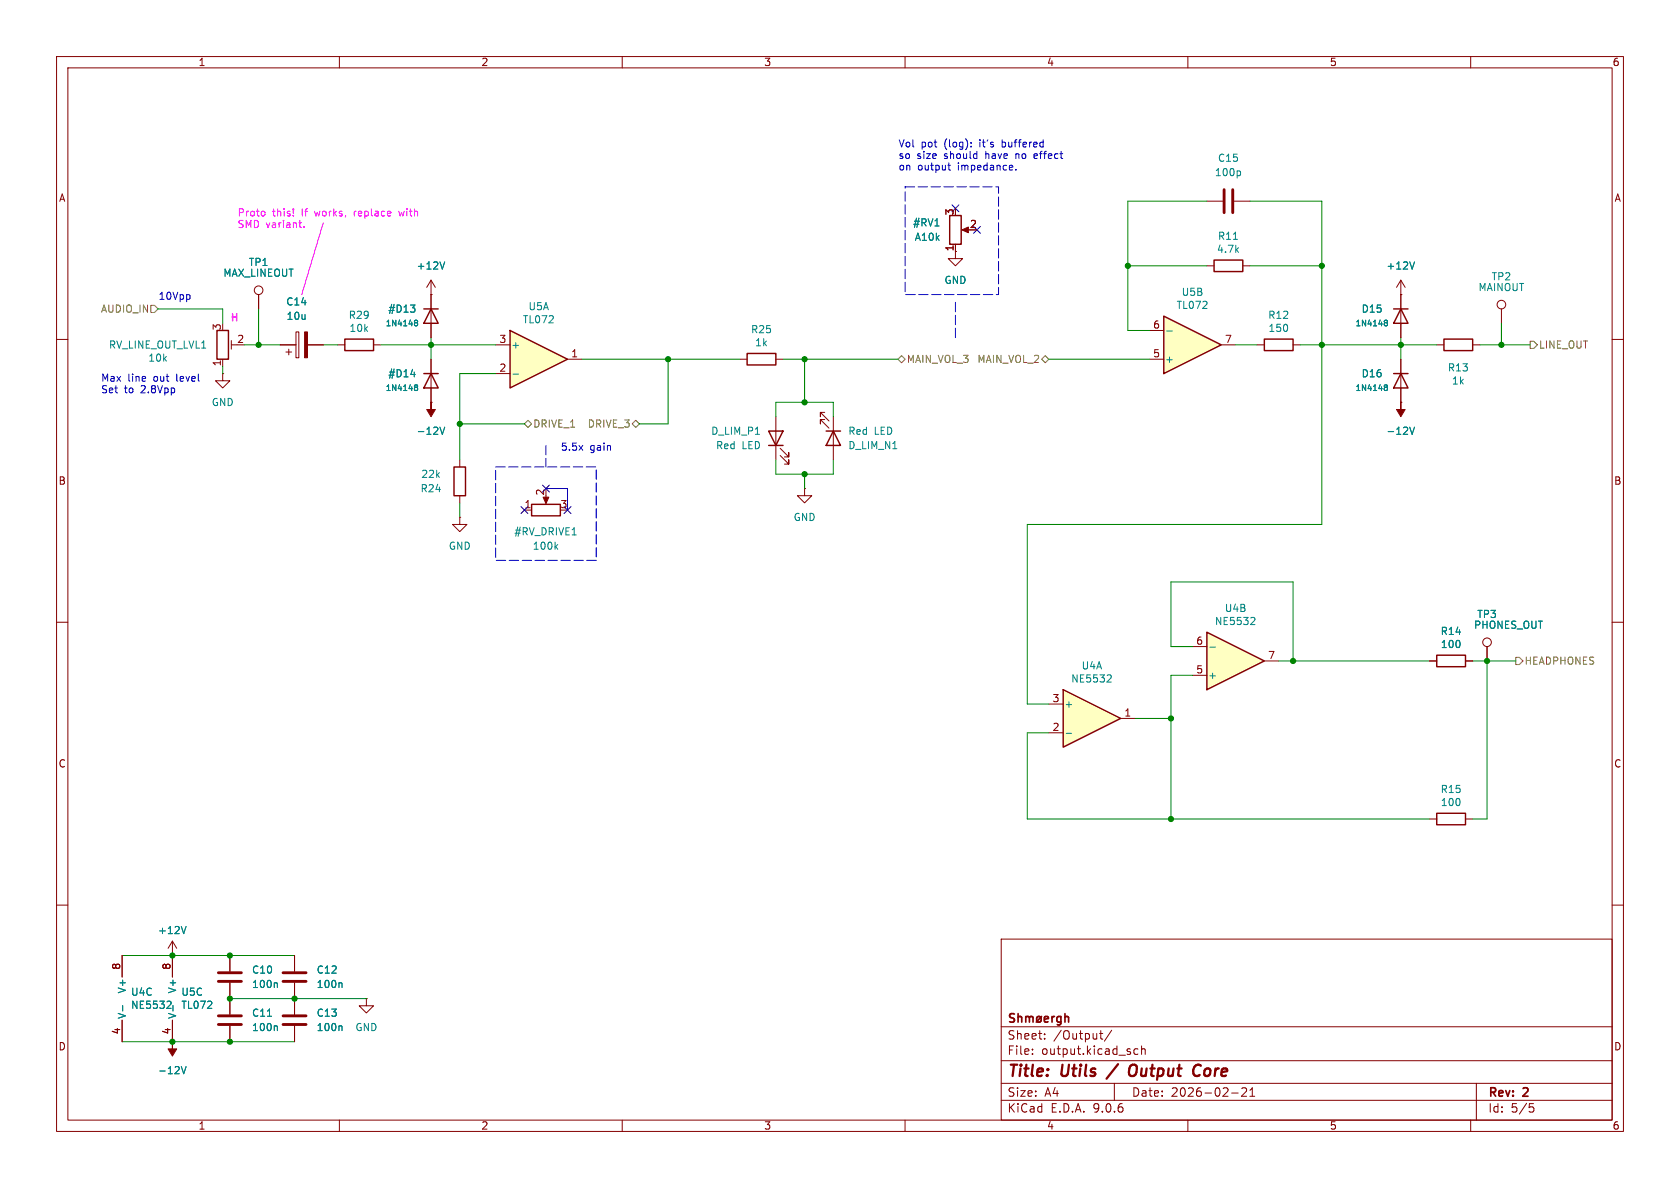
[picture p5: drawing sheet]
<svg xmlns="http://www.w3.org/2000/svg" width="297mm" height="210mm" viewBox="0 0 297 210" stroke-linecap="round" stroke-linejoin="round" font-family="sans-serif">
<g fill="none" stroke="#840000" stroke-width=".18">
<path d="M10 10h277v190h-277zM12 12h273v186h-273zM60 10v2M110 10v2M160 10v2M210 10v2M260 10v2M10 60h2M285 60h2M10 110h2M285 110h2M10 160h2"/>
<path d="M177 166h108v32h-108zM285 160h2M60 198v2M110 198v2M160 198v2M177 194.5h108M177 191.5h108M177 187.5h108M177 181.5h108M182.5 186.3v.1M182.5 185.5v.1M184.7 183.6v.1"/>
<path d="M184.7 182.8v.1M194.4 182.7h.6M194.6 182.2v1.3l.4 .2M196.5 182.1l-1.3 2M197 191.5v3M201.2 185.5l-.5-.1-.2 .3v.4l.1 .2h.6M201.8 185.5l.2-.1 .4 .1 .1 .9M201.8 184.9v1.5M210 198v2M217.7 193.2h1.2M219.5 192.4l.6-.1 .2 .1 .1 .3-.9 1.1h.9M221 193.8h.8"/>
<path d="M221 192.7l.4-.4v1.5M260 198v2M261 191.5v6.5M270.4 195.1h.7M270.5 195.7h.4l.3 .3-.2 .5-.5 .1"/>
</g>
<path d="M197.7 188.1l-2.1 2.6M200.6 188.2a.77 .77 0 0 0-.9 .7l-.1 .6v.4l.2 .2a.71 .71 0 0 0 1-.2M211.4 188.3a.67 .67 0 0 1 .9 .1M212.1 190l-.6 .2" fill="none" stroke="#840000" stroke-width=".4"/>
<g fill="none" stroke="#840000" stroke-width=".3">
<path d="M179.3 179.3l-.5-.1-.2 .1v.5l.6 .2 .1 .4-.2 .3-.6-.1M180 179.8l.2-.1 .4 .1v.9M180 179.2v1.5M181.3 179.8l.5-.1 .2 .2M181.3 179.7v1M182 179.9l.2-.2 .4 .1v.9M182 179.9v.8M183.4 179.8l.4-.1 .3 .3v.4l-.3 .3-.4-.1-.1-.2v-.4zM184.1 179.7l-.9 1M186 179.7v1M186.4 179.7l-.3 .1-.1 .2M187.6 179.8l-.5-.1-.3 .3v.4l.2 .2h.6"/>
<path d="M187.6 179.7v1.2l-.3 .3-.4-.1M188.3 179.8l.2-.1 .3 .1 .1 .9M188.3 179.2v1.5M184.6 180.2l.7-.2v-.2l-.5-.1-.2 .2 .1 .7h.6"/>
</g>
<path d="M213.4 111.8l10.1 5-10.1 5.1z" fill="#ffffc2"/>
<path d="M38.4 58.4h2v5.1h-2zM214.6 46h5.1v2h-5.1zM246.4 54.6h2.5M247.6 54.6l1.3 2.6h-2.5zM132.1 62.5h5.1v2h-5.1zM135.9 76.2h2.5l-1.2 2.5zM135.9 78.7h2.5M94 89.2h5.1v2h-5.1zM213.4 111.8l10.1 5-10.1 5.1zM254 143.8h5.1v2h-5.1z" fill="none" stroke="#840000" stroke-width=".25"/>
<g fill="none" stroke="#840000" stroke-width=".18">
<path d="M213.4 35.6h2.8M218.2 35.6h2.8M45.7 52.1v2.5M213.4 47h1.2M219.7 47h1.3M247.6 52.1v7.6M39.4 66v1.3h1.2l-1.2 1.3-1.3-1.3h1.3M39.4 66h.1M39.4 63.5v1.3M40.9 60.2v1.5M40.9 61h1M130.8 63.5h1.3"/>
<path d="M137.2 63.5h1.2M137.2 73.7v7.6M137.9 79.2l1.5 1.6v-.8v.8h-.7M81.3 91.4v1.3h1.2l-1.2 1.3-1.3-1.3h1.3M81.3 91.4h.1M92.7 90.2h1.3M96.5 87.6v1M137.9 80.5l1.5 1.5v-.7v.7h-.7M142.2 86.4v1.2h1.3l-1.3 1.3-1.2-1.3h1.2M142.2 86.4h.1M210.8 119.4h2.6M210.8 114.3h2.6"/>
<path d="M223.5 116.8h2.6M252.7 144.8h1.3M259.1 144.8h1.2M21.6 168.9v3.8M30.5 168.9h.1M30.5 166.4l-.8 1.2M30.5 166.4l.7 1.2M30.5 166.4v6.3M40.6 168.9v2.8M40.6 173.7v5.6M52.1 168.9v2.8M52.1 173.7v5.6"/>
<path d="M64.8 176.5v1.3h1.2l-1.2 1.3-1.3-1.3h1.3M64.8 176.5h.1M21.6 180.3v3.9M30.5 184.2h.1M30.5 180.3v3.9M40.6 181.4v2.8M52.1 181.4v2.8"/>
<circle cx="45.7" cy="51.3" r=".76"/>
</g>
<g fill="none" stroke="#008484" stroke-width=".18">
<path d="M219.1 30.2l.2 .3v.3l-.2 .3M218 42.3h.8M244.8 57h.1M244.8 56.7h.4l.1 .1-.2 .2M244.9 57h.2M244.9 57l-.1 .1M245.1 57l.2 .2-.1 .3-.4 .1M133.5 76.8h.8M98.2 96.6l.4 .5M98.6 96.3l-.5 .4M213.9 114.4h1M221.3 109.1l.4 .1 .2 .3-.8 .9h.8"/>
<path d="M21.7 177.8v.9M29.7 177h.4l.2 .3-.8 1M30.6 177.8v.9M32.9 163.8l-.4 1.2M47.3 179.6h.7M48.9 173.7l.1 .2v.7M60.3 173.7l.2 .2v.7M32.1 188.5l.4 1.3 .4-1.3M48.9 181.3l.1 .2v.7M60.3 181.3l.2 .2v.7"/>
</g>
<path d="M216.4 33.5v4.1M217.9 33.5v4.1M38.6 179.6h4.1M38.6 172h4.1M38.6 173.5h4.1M50 179.6h4.1M50 172h4.1M50 173.5h4.1M38.6 181.1h4.1M50 181.1h4.1" fill="none" stroke="#840000" stroke-width=".51"/>
<g fill="#840000" stroke="#840000" stroke-width=".18">
<path d="M96 87.9h1l-.5 1.1z"/>
<path d="M30.5 184.2v1.2h.7l-.7 1.3-.8-1.3h.8z"/>
</g>
<path d="M188 121.9l10.1 5.1-10.1 5.1z" fill="#ffffc2"/>
<path d="M246.4 66h2.5M247.6 66l1.3 2.6h-2.5zM80.3 82.6h2v5h-2zM254 115.8h5.1v2.1h-5.1zM188 121.9l10.1 5.1-10.1 5.1z" fill="none" stroke="#840000" stroke-width=".25"/>
<g fill="none" stroke="#840000" stroke-width=".18">
<path d="M265.4 54.6v2.6M247.6 71.1h.1M247.6 63.5v7.6M81.3 81.3v1.3M81.3 87.6v1.3M252.7 116.8h1.3M259.1 116.8h1.2M262.9 114.3v2.5M185.4 124.5h2.6M185.4 129.5h2.6M198.1 127h2.6"/>
<circle cx="265.4" cy="53.8" r=".76"/>
<circle cx="262.9" cy="113.5" r=".76"/>
</g>
<path d="M244.8 68.4l.1 .1M244.8 68.1h.4l.1 .2-.2 .2M244.9 68.5h.2M244.9 68.5h-.1M245.1 68.5l.2 .2-.1 .2-.4 .1M249.2 75.5l.4 1.3 .5-1.3M195.9 119.3l.4 .1 .2 .3-.8 .9h.8M188.5 129.6h1" fill="none" stroke="#008484" stroke-width=".18"/>
<path d="M247.6 71.1v1.3h.8l-.8 1.3-.7-1.3h.7z" fill="#840000" stroke="#840000" stroke-width=".18"/>
<path d="M90.2 58.4l10.1 5.1-10.1 5.1z" fill="#ffffc2"/>
<path d="M90.2 58.4l10.1 5.1-10.1 5.1zM255.3 59.9h5v2.1h-5zM146 76.2h2.6M147.3 76.2l1.3 2.5h-2.6z" fill="none" stroke="#840000" stroke-width=".25"/>
<g fill="none" stroke="#840000" stroke-width=".18">
<path d="M52.3 58.7h.5v4.5h-.5zM247.6 52.1h.1M247.6 49.5l-.7 1.3M247.6 49.5l.8 1.3M247.6 49.5v2.6M49.5 61h2.8M50.5 62.2h1.1M51.1 61.7v1M54.4 61h2.7M87.6 61h2.6M87.6 66h2.6M100.3 63.5h2.6"/>
<path d="M145.8 72.9h-.8v.8v-.8l1.6 1.5M145.8 74.2h-.8v.7v-.7l1.6 1.5M147.3 73.7v7.6M254 61h1.3M260.3 61h1.3"/>
</g>
<path d="M250.1 46.3l-.5 1.3M90.7 66.1h1" fill="none" stroke="#008484" stroke-width=".18"/>
<path d="M53.8 58.7h.6v4.5h-.6z" fill="#840000" stroke="#840000" stroke-width=".18"/>
<path d="M205.7 55.9l10.2 5.1-10.2 5z" fill="#ffffc2"/>
<path d="M167.9 38.1h2v5.1h-2zM61 59.9h5v2.1h-5zM74.9 54.6h2.6M76.2 54.6l1.3 2.6h-2.6zM205.7 55.9l10.2 5.1-10.2 5zM223.5 59.9h5.1v2.1h-5.1zM74.9 66h2.6M76.2 66l1.3 2.6h-2.6z" fill="none" stroke="#840000" stroke-width=".25"/>
<g fill="none" stroke="#840000" stroke-width=".18">
<path d="M45.7 52.1v2.5M76.2 52.1h.1M76.2 49.5v10.2M76.2 49.5l-.8 1.3M76.2 49.5l.8 1.3M168.9 43.2v2.5h1.3l-1.3 1.3-1.3-1.3h1.3M170.4 40.6h1M203.2 58.4h2.5M247.6 52.1h.1M247.6 52.1v2.5M247.6 57.2v2.5M49.5 61h2.8"/>
<path d="M54.4 61h2.7M59.7 61h1.3M66 61h1.3M76.2 71.1h.1M76.2 63.5v7.6M203.2 63.5h2.5M215.9 61h2.5M222.2 61h1.3M228.6 61h1.3M247.6 71.1h.1M247.6 63.5v2.5M247.6 68.6v2.5"/>
<path d="M252.7 116.8h1.3M259.1 116.8h1.2M262.9 114.3v2.5M21.6 168.9v3.8M30.5 168.9h.1M30.5 168.9v3.8M40.6 168.9v2.8M40.6 173.7v5.6M52.1 168.9v2.8M52.1 173.7v5.6M21.6 180.3v3.9M30.5 184.2h.1"/>
<path d="M30.5 180.3v3.9M40.6 181.4v2.8M52.1 181.4v2.8"/>
</g>
<g fill="none" stroke="#008484" stroke-width=".18">
<path d="M165.3 39.9h.7M72.6 53.9h.8l-.5 .5M73.3 54.5v.6M73.4 56.7h.4v.1l-.2 .2M73.4 57h.1M73.5 57h.1M73.5 57l-.1 .1M73.6 57l.2 .2v.3l-.4 .1M78.6 46.3l-.4 1.3M206.3 58.5h.9M244.8 56.7h.4l.1 .1-.2 .2M244.8 57h.1"/>
<path d="M244.9 57h.2M244.9 57l-.1 .1M245.1 57l.2 .2-.1 .3-.4 .1M250.1 46.3l-.5 1.3M72.6 66.2h.8M73.4 68.4l.1 .1M73.4 68.1h.4v.2l-.2 .2M73.5 68.5h.1M73.5 68.5h-.1M73.6 68.5l.2 .2v.2l-.4 .1M77.8 75.5l.4 1.3 .4-1.3M244.8 68.1h.4l.1 .2-.2 .2"/>
<path d="M244.8 68.4l.1 .1M244.9 68.5h.2M244.9 68.5h-.1M245.1 68.5l.2 .2-.1 .2-.4 .1M249.2 75.5l.4 1.3 .5-1.3M21.7 177.8v.9M29.7 177h.4l.2 .3-.8 1M30.6 177.8v.9M32.9 163.8l-.4 1.2M47.3 179.6h.7M48.9 173.7l.1 .2v.7M60.3 173.7l.2 .2v.7"/>
<path d="M32.1 188.5l.4 1.3 .4-1.3M48.9 181.3l.1 .2v.7M60.3 181.3l.2 .2v.7"/>
</g>
<g fill="#840000" stroke="#840000" stroke-width=".18">
<path d="M170.1 40.6l1.1-.5v1z"/>
<path d="M76.2 71.1v1.3h.8l-.8 1.3-.8-1.3h.8z"/>
</g>
<path d="M26.7 54h.6l.6 .6-.6 .6h-.6zM93.3 74.3l.7 .6-.7 .7-.6-.7zM111.8 74.9l.6-.6 .6 .6-.6 .7zM159.4 62.9l.6 .6-.6 .6-.7-.6zM184.8 62.9l.6 .6-.6 .6-.7-.6zM270.5 60.3h.6l.7 .7-.7 .6h-.6zM268 116.2h.6l.6 .6-.6 .7h-.6z" fill="none" stroke="#848400" stroke-width=".18"/>
<path d="M160 33h16.5v19.1h-16.5zM168.9 59.7v-6.4M96.5 78.7v3.9M87.6 82.6h17.8v16.5h-17.8z" fill="none" stroke="#0000c2" stroke-width=".18" stroke-dasharray="1.7 .6"/>
<path d="M46.6 37.3l.2 .3v.3l-.2 .3M51.9 38.1v.1M51.9 36.9v.8M52.8 39.4h.5M57.1 39.4l-3.8 12.7M70.5 37.3l.2 .9M53.2 40.2h.1M53.7 40.1v.1" fill="none" stroke="#f0f" stroke-width=".18"/>
<path d="M167.6 29.2h.4M167.7 28.8v1.1l.3 .2M171.7 25.9v.1M171.7 25.2v.1M179 29.3v.2l-.6 .1M179.6 29.9v.2M183 27.2l-.2 .2v.4l.2 .2M183.4 27.5l-.6 .1M33.5 52.2v.6M102.4 78.7l.6 .9M103 78.7l-.6 .9M96.5 86.4h3.8v3.8" fill="none" stroke="#0000c2" stroke-width=".18"/>
<g fill="none" stroke="#008400" stroke-width=".18">
<path d="M213.4 35.6h-14v22.8h3.8M221 35.6h12.7v57.1h-52.1v31.8h3.8M27.9 54.6h11.5v2.6M45.7 54.6v6.4M76.2 59.7v3.8M199.4 47h14M221 47h12.7M247.6 59.7v3.8M265.4 57.2v3.8M39.4 64.8v1.2M43.2 61h6.3M57.1 61h2.6"/>
<path d="M67.3 61h20.3M81.3 74.9h11.4M87.6 66h-6.3v15.3M102.9 63.5h27.9M118.1 63.5v11.4h-5.1M137.2 73.7v-2.6h10.1v2.6M138.4 63.5h20.3M142.2 63.5v7.6M185.4 63.5h17.8M218.4 61h3.8M229.9 61h24.1M261.6 61h8.9"/>
<path d="M81.3 88.9v2.5M137.2 81.3v2.5h10.1v-2.5M142.2 83.8v2.6M210.8 114.3h-3.8v-11.4h21.6v13.9M210.8 119.4h-3.8v25.4M226.1 116.8h26.6M260.3 116.8h7.7M262.9 116.8v28h-2.6M185.4 129.5h-3.8v15.3h71.1M200.7 127h6.3M21.6 168.9h30.5M40.6 176.5h24.2"/>
<path d="M21.6 184.2h30.5"/>
</g>
<path d="M168.3 36.2l1.2 1.2M169.5 36.2l-1.2 1.2M172.1 40l1.2 1.2M173.3 40l-1.2 1.2M92.1 89.6l1.2 1.2M93.3 89.6l-1.2 1.2M95.9 85.8l1.2 1.2M97.1 85.8l-1.2 1.2M99.7 89.6l1.2 1.2M100.9 89.6l-1.2 1.2" fill="none" stroke="#000084" stroke-width=".18"/>
<g fill="#008400" stroke="#008400" stroke-width=".18">
<circle cx="30.5" cy="168.9" r=".46"/>
<circle cx="40.6" cy="176.5" r=".46"/>
<circle cx="40.6" cy="184.2" r=".46"/>
<circle cx="40.6" cy="168.9" r=".46"/>
<circle cx="52.1" cy="176.5" r=".46"/>
<circle cx="30.5" cy="184.2" r=".46"/>
<circle cx="45.7" cy="61" r=".46"/>
<circle cx="207" cy="144.8" r=".46"/>
<circle cx="247.6" cy="61" r=".46"/>
<circle cx="233.7" cy="61" r=".46"/>
<circle cx="228.6" cy="116.8" r=".46"/>
<circle cx="207" cy="127" r=".46"/>
<circle cx="265.4" cy="61" r=".46"/>
<circle cx="262.9" cy="116.8" r=".46"/>
<circle cx="233.7" cy="47" r=".46"/>
<circle cx="199.4" cy="47" r=".46"/>
<circle cx="142.2" cy="63.5" r=".46"/>
<circle cx="118.1" cy="63.5" r=".46"/>
<circle cx="142.2" cy="83.8" r=".46"/>
<circle cx="142.2" cy="71.1" r=".46"/>
<circle cx="76.2" cy="61" r=".46"/>
<circle cx="81.3" cy="74.9" r=".46"/>
</g>
<g font-size="2.8" fill="#840000">
<text x="178" y="190.9">Title:</text>
<text x="187.7" y="190.9">Utils</text>
<text x="201.3" y="190.9">Output</text>
<text x="213.4" y="190.9">Core</text>
</g>
<g font-size="2.1" fill="#840000">
<text x="178" y="184">Sheet:</text>
<text x="186.2" y="184">/Output/</text>
<text x="178" y="186.7">File:</text>
<text x="184.1" y="186.7">output.kicad_sch</text>
<text x="178" y="196.9">KiCad</text>
<text x="178" y="194.1">Size:</text>
<text x="184.7" y="194.1">A4</text>
<text x="185.7" y="196.9">E.D.A.</text>
<text x="193.3" y="196.9">9.0.6</text>
<text x="200" y="194.1">Date:</text>
<text x="207" y="194.1">2026-02-21</text>
<text x="263" y="194.3">Rev:</text>
<text x="263" y="196.9">Id:</text>
<text x="267.1" y="196.9">5/5</text>
<text x="269.4" y="194.3">2</text>
</g>
<g font-size="1.8" fill="#840000">
<text x="35" y="11.9">1</text>
<text x="85" y="11.9">2</text>
<text x="135" y="11.9">3</text>
<text x="185" y="11.9">4</text>
<text x="235" y="11.9">5</text>
<text x="285" y="11.9">6</text>
<text x="10.3" y="35.9">A</text>
<text x="285.3" y="35.9">A</text>
<text x="168.7" y="38.2" transform="rotate(-90 168.7 38.2)">3</text>
<text x="171.4" y="40.4">2</text>
<text x="168.7" y="44.5" transform="rotate(-90 168.7 44.5)">1</text>
<text x="39.1" y="58.5" transform="rotate(-90 39.1 58.5)">3</text>
<text x="203.8" y="58.2">6</text>
<text x="39.1" y="64.8" transform="rotate(-90 39.1 64.8)">1</text>
<text x="41.8" y="60.7">2</text>
<text x="88.2" y="60.7">3</text>
<text x="88.2" y="65.8">2</text>
<text x="100.9" y="63.2">1</text>
<text x="203.8" y="63.2">5</text>
<text x="216.5" y="60.7">7</text>
<text x="10.3" y="85.9">B</text>
<text x="92.6" y="89.9">1</text>
<text x="96.3" y="87.7" transform="rotate(-90 96.3 87.7)">2</text>
<text x="99" y="89.9">3</text>
<text x="285.3" y="85.9">B</text>
<text x="211.4" y="119.1">5</text>
<text x="211.4" y="114">6</text>
<text x="224.1" y="116.6">7</text>
<text x="186" y="124.2">3</text>
<text x="186" y="129.3">2</text>
<text x="198.7" y="126.7">1</text>
<text x="10.3" y="135.9">C</text>
<text x="285.3" y="135.9">C</text>
<text x="21.3" y="171.5" transform="rotate(-90 21.3 171.5)">8</text>
<text x="30.2" y="171.5" transform="rotate(-90 30.2 171.5)">8</text>
<text x="10.3" y="185.9">D</text>
<text x="21.3" y="183" transform="rotate(-90 21.3 183)">4</text>
<text x="30.2" y="183" transform="rotate(-90 30.2 183)">4</text>
<text x="285.3" y="185.9">D</text>
<text x="35" y="199.9">1</text>
<text x="85" y="199.9">2</text>
<text x="135" y="199.9">3</text>
<text x="185" y="199.9">4</text>
<text x="235" y="199.9">5</text>
<text x="285" y="199.9">6</text>
</g>
<g font-size="1.8" fill="#0000c2">
<text x="158.7" y="26.1">Vol</text>
<text x="158.7" y="28.2">so</text>
<text x="162.1" y="28.2">size</text>
<text x="162.8" y="26.1">pot</text>
<text x="167" y="26.1">(log):</text>
<text x="167" y="28.2">should</text>
<text x="173.5" y="26.1">it's</text>
<text x="174.5" y="28.2">have</text>
<text x="177.6" y="26.1">buffered</text>
<text x="180" y="28.2">no</text>
<text x="183.5" y="28.2">effect</text>
<text x="158.7" y="30.2">on</text>
<text x="162.2" y="30.2">output</text>
<text x="169.4" y="30.2">impedance.</text>
<text x="27.9" y="53.1">10Vpp</text>
<text x="17.8" y="67.6">Max</text>
<text x="17.8" y="69.6">Set</text>
<text x="22" y="69.6">to</text>
<text x="22.6" y="67.6">line</text>
<text x="25" y="69.6">2.8Vpp</text>
<text x="27.3" y="67.6">out</text>
<text x="31.5" y="67.6">level</text>
<text x="99.1" y="79.8">5.5x</text>
<text x="104.3" y="79.8">gain</text>
</g>
<g font-size="1.8" fill="#008484">
<text x="215.2" y="28.8">C15</text>
<text x="214.7" y="31.3">100p</text>
<text x="161.3" y="40.2">#RV1</text>
<text x="43.9" y="47.2">TP1</text>
<text x="73.6" y="47.9">+12V</text>
<text x="161.6" y="42.8">A10k</text>
<text x="215" y="44.9">4.7k</text>
<text x="215.2" y="42.6">R11</text>
<text x="245" y="47.9">+12V</text>
<text x="39.4" y="49.1">MAX_LINEOUT</text>
<text x="166.9" y="50.4">GND</text>
<text x="208.8" y="52.5">U5B</text>
<text x="261.3" y="51.7">MAINOUT</text>
<text x="263.6" y="49.8">TP2</text>
<text x="50.5" y="54.2">C14</text>
<text x="50.6" y="56.7">10u</text>
<text x="61.6" y="56.6">R29</text>
<text x="61.7" y="58.9">10k</text>
<text x="68.5" y="55.5">#D13</text>
<text x="92.3" y="57.4">TL072</text>
<text x="93.3" y="55">U5A</text>
<text x="132.7" y="59.1">R25</text>
<text x="207.9" y="54.8">TL072</text>
<text x="224.1" y="56.6">R12</text>
<text x="224.1" y="58.9">150</text>
<text x="240.6" y="55.5">D15</text>
<text x="19.2" y="61.8">RV_LINE_OUT_LVL1</text>
<text x="26.1" y="64.1">10k</text>
<text x="90.3" y="61.8">+</text>
<text x="133.4" y="61.4">1k</text>
<text x="205.9" y="64.4">+</text>
<text x="255.9" y="65.9">R13</text>
<text x="37.3" y="72">GND</text>
<text x="68.5" y="66.9">#D14</text>
<text x="240.6" y="66.9">D16</text>
<text x="256.6" y="68.2">1k</text>
<text x="73.6" y="77.1">-12V</text>
<text x="125.6" y="77.1">D_LIM_P1</text>
<text x="149.9" y="77.1">Red</text>
<text x="154.5" y="77.1">LED</text>
<text x="245" y="77.1">-12V</text>
<text x="126.5" y="79.6">Red</text>
<text x="131.2" y="79.6">LED</text>
<text x="149.9" y="79.6">D_LIM_N1</text>
<text x="74.3" y="87.2">R24</text>
<text x="74.4" y="84.7">22k</text>
<text x="90.8" y="94.8">#RV_DRIVE1</text>
<text x="140.2" y="92.3">GND</text>
<text x="79.2" y="97.4">GND</text>
<text x="94.1" y="97.4">100k</text>
<text x="214.7" y="110.7">NE5532</text>
<text x="216.4" y="108.4">U4B</text>
<text x="254.6" y="112.4">R14</text>
<text x="260.5" y="111.4">PHONES_OUT</text>
<text x="261.1" y="109.4">TP3</text>
<text x="191.1" y="118.5">U4A</text>
<text x="254.6" y="114.8">100</text>
<text x="188.1" y="125.3">+</text>
<text x="189.3" y="120.9">NE5532</text>
<text x="213.5" y="120.2">+</text>
<text x="254.6" y="140.4">R15</text>
<text x="254.6" y="142.7">100</text>
<text x="27.8" y="165.3">+12V</text>
<text x="44.5" y="172.3">C10</text>
<text x="55.9" y="172.3">C12</text>
<text x="22.5" y="175.7" transform="rotate(-90 22.5 175.7)">V+</text>
<text x="23.1" y="178.5">NE5532</text>
<text x="23.1" y="176.2">U4C</text>
<text x="31.3" y="175.7" transform="rotate(-90 31.3 175.7)">V+</text>
<text x="32" y="176.2">U5C</text>
<text x="32" y="178.5">TL072</text>
<text x="44.5" y="174.9">100n</text>
<text x="44.5" y="179.9">C11</text>
<text x="55.9" y="174.9">100n</text>
<text x="55.9" y="179.9">C13</text>
<text x="22.5" y="180.2" transform="rotate(-90 22.5 180.2)">V-</text>
<text x="31.3" y="180.2" transform="rotate(-90 31.3 180.2)">V-</text>
<text x="44.5" y="182.5">100n</text>
<text x="55.9" y="182.5">100n</text>
<text x="62.7" y="182.5">GND</text>
<text x="27.8" y="190.1">-12V</text>
</g>
<g font-size="1.8" fill="#f0f">
<text x="41.9" y="38.3">Proto</text>
<text x="41.9" y="40.4">SMD variant.</text>
<text x="48.2" y="38.3">this!</text>
<text x="53.4" y="38.3">If</text>
<text x="55.9" y="38.3">works,</text>
<text x="63" y="38.3">replace</text>
<text x="71.2" y="38.3">with</text>
</g>
<g font-size="1.8" fill="#848400">
<text x="17.7" y="55.5">AUDIO_IN</text>
<text x="160.2" y="64.4">MAIN_VOL_3</text>
<text x="172.7" y="64.4">MAIN_VOL_2</text>
<text x="272" y="61.8">LINE_OUT</text>
<text x="94.2" y="75.8">DRIVE_1</text>
<text x="103.8" y="75.8">DRIVE_3</text>
<text x="269.4" y="117.7">HEADPHONES</text>
</g>
<text font-size="1.8" fill="#f0d" x="40.6" y="56.9">H</text>
<g font-size="1.4" fill="#008484">
<text x="68.1" y="57.9">1N4148</text>
<text x="239.5" y="57.9">1N4148</text>
<text x="68.1" y="69.3">1N4148</text>
<text x="239.5" y="69.3">1N4148</text>
</g>
</svg>
